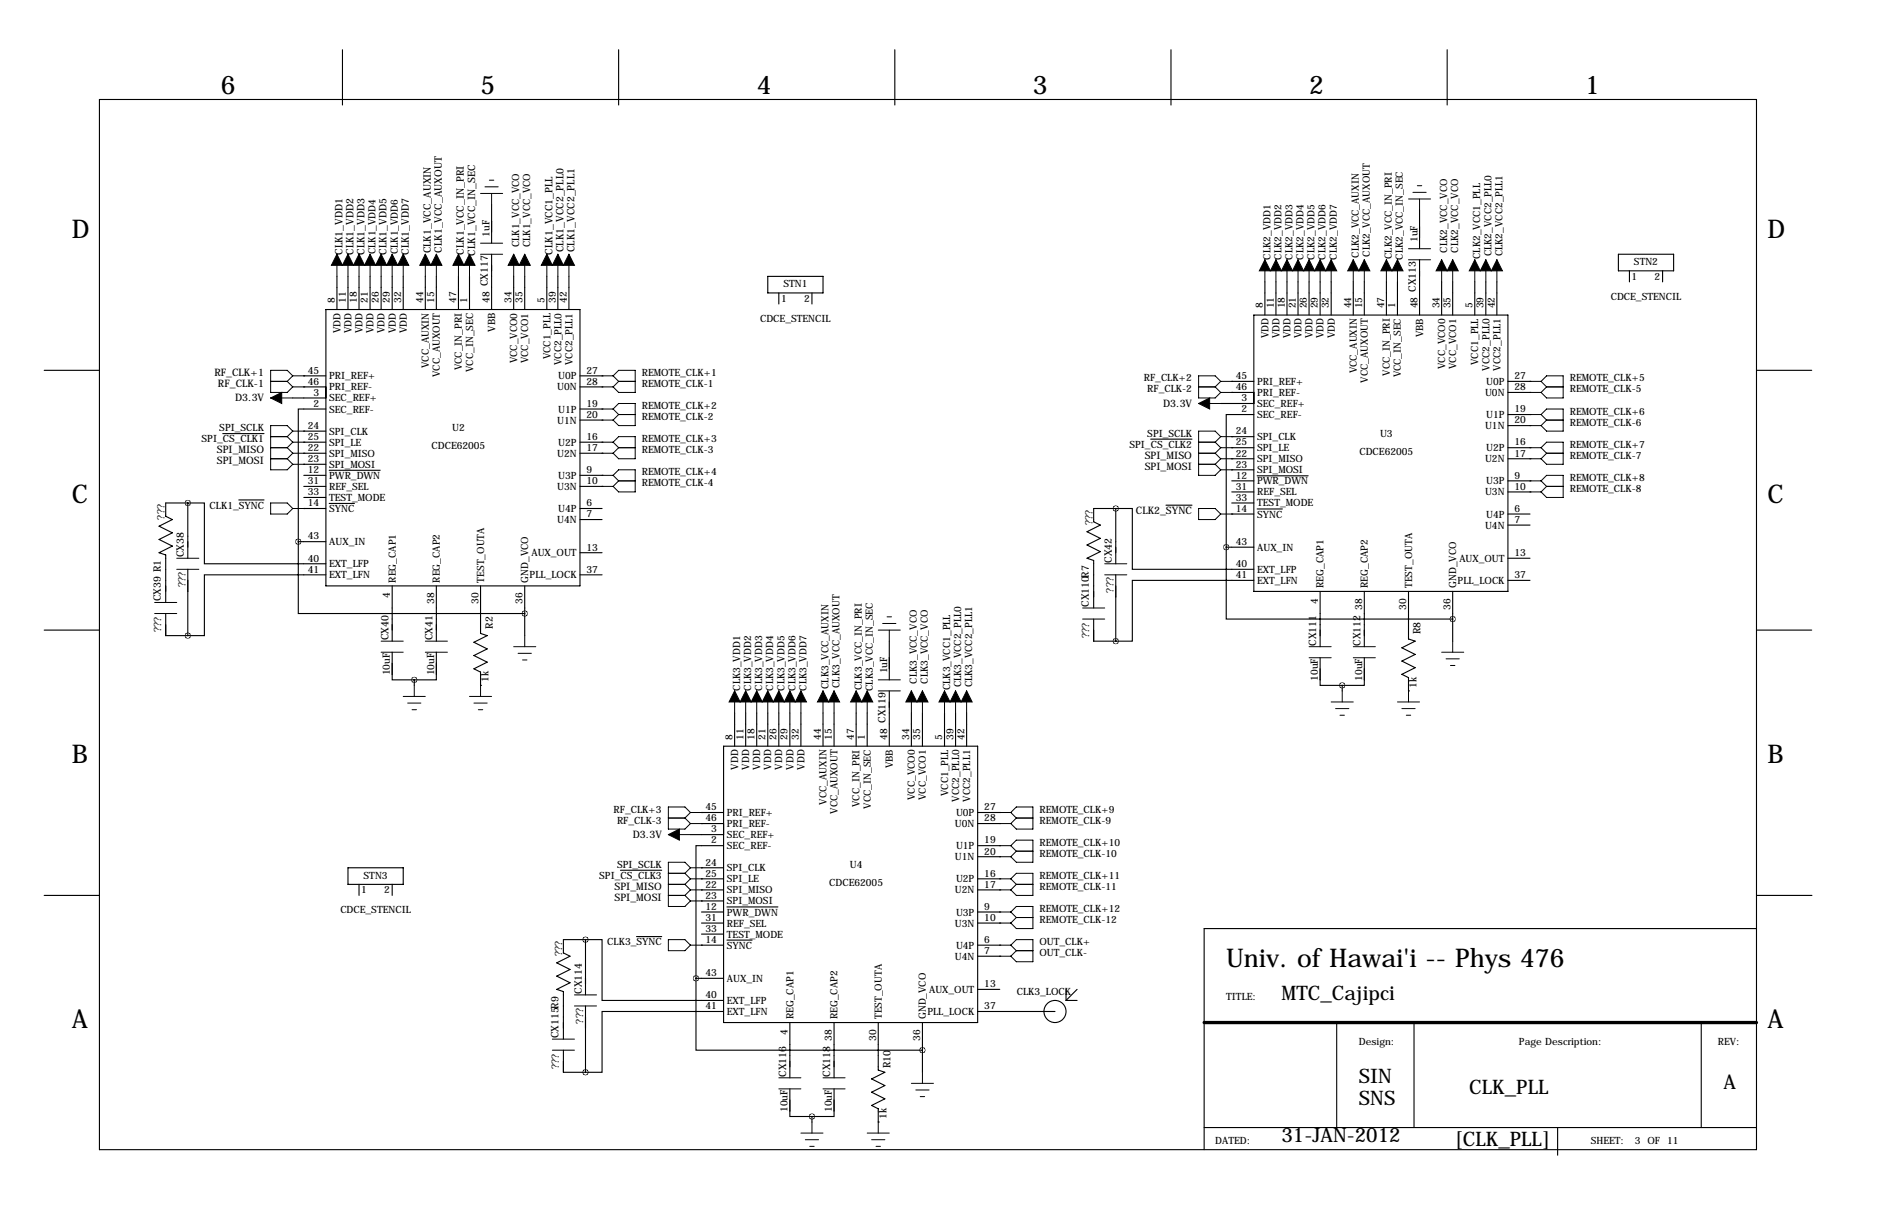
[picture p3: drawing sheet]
<svg xmlns="http://www.w3.org/2000/svg" width="432mm" height="279mm" viewBox="0 0 432 279" stroke-linecap="round" stroke-linejoin="round" font-family="sans-serif">
<g fill="none" stroke="#000" stroke-width=".25">
<path d="M78.7 11.4v12.7M142.2 11.4v12.7M205.7 11.4v12.7M269.2 11.4v12.7M332.7 11.4v12.7M22.9 22.9h381v241.3h-381zM113 47v8.9M113 58.4v12.7M326.4 48.3v8.9M326.4 59.7v12.7M372.1 58.4h12.7v3.8h-12.7zM74.9 71.1h58.4v63.5h-58.4z"/>
<path d="M77.5 63.5v7.6M80 63.5v7.6M82.5 63.5v7.6M85.1 63.5v7.6M87.6 63.5v7.6M90.2 63.5v7.6M92.7 63.5v7.6M97.8 63.5v7.6M100.3 63.5v7.6M105.4 63.5v7.6M107.9 63.5v7.6M118.1 63.5v7.6"/>
<path d="M120.6 63.5v7.6M125.7 63.5v7.6M128.3 63.5v7.6M130.8 63.5v7.6M176.5 63.5h12.7v3.8h-12.7zM179.1 67.3v2.5M186.7 67.3v2.5M288.3 72.4h58.4v63.5h-58.4zM290.8 64.8v7.6M293.4 64.8v7.6M295.9 64.8v7.6M298.4 64.8v7.6"/>
<path d="M301 64.8v7.6M303.5 64.8v7.6M306.1 64.8v7.6M311.1 64.8v7.6M313.7 64.8v7.6M318.8 64.8v7.6M321.3 64.8v7.6M331.5 64.8v7.6M334 64.8v7.6M339.1 64.8v7.6M341.6 64.8v7.6M344.2 64.8v7.6"/>
<path d="M374.6 62.2v2.6M382.3 62.2v2.6M10.2 85.1h12.7M51.2 99.6h9.5M67.3 91.4h7.6M69.8 86.4h.1M69.8 88.9h.1M69.8 99.1h.1M69.8 99.1h5.1M69.8 86.4h5.1M69.8 88.9h5.1M74.9 94h-6.3v30.5"/>
<path d="M133.3 94h5.1M133.3 96.5h5.1M133.3 86.4h5.1M133.3 88.9h5.1M138.4 86.4h.1M138.4 88.9h.1M138.4 94h.1M138.4 96.5h.1M280.7 92.7h7.6M283.2 87.6h.1M283.2 90.2h.1M283.2 87.6h5.1"/>
<path d="M283.2 90.2h5.1M288.3 95.2h-6.4v30.5M346.7 95.2h5.1M346.7 97.8h5.1M346.7 87.6h5.1M346.7 90.2h5.1M351.8 87.6h.1M351.8 90.2h.1M351.8 95.2h.1M351.8 97.8h.1M403.9 85.1h12.7M43.2 115.6h3.8v13.9h27.9"/>
<path d="M43.2 115.6v12.7M43.2 115.6h-5.1v3l1.5 .8-3 1.5 3 1.5-3 1.6 3 1.5-3 1.5 1.5 .5v10.9M54.9 114.9h5.8M69.8 101.6h.1M69.8 104.1h.1M69.8 106.7h.1M69.8 116.8h.1M69.8 116.8h5.1M69.8 109.2h5.1M69.8 111.8h5.1M69.8 101.6h5.1M69.8 104.1h5.1"/>
<path d="M69.8 106.7h5.1M69.8 114.3h5.1M75.7 108.1h11.7M75.7 115.7h5.8M133.3 116.8h5.1M133.3 119.4h5.1M133.3 109.2h5.1M133.3 111.8h5.1M133.3 101.6h5.1M133.3 104.1h5.1M138.4 101.6h.1M138.4 104.1h.1"/>
<path d="M138.4 109.2h.1M138.4 111.8h.1M256.5 116.8h3.8v14h28M256.5 116.8h-5v3.1l1.5 .8-3.1 1.5 3.1 1.5-3.1 1.5 3.1 1.5-3.1 1.6 1.6 .5v10.9M256.5 116.8v12.7M264.6 100.9h9.5M268.1 116.1h6M283.2 100.3h.1M283.2 102.9h.1M283.2 105.4h.1M283.2 107.9h.1M283.2 118.1h.1"/>
<path d="M283.2 118.1h5.1M283.2 110.5h5.1M283.2 113h5.1M283.2 102.9h5.1M283.2 105.4h5.1M283.2 107.9h5.1M283.2 100.3h5.1M283.2 115.6h5.1M289.1 109.3h11.7M289.1 116.9h5.7M346.7 118.1h5.1M346.7 110.5h5.1"/>
<path d="M346.7 113h5.1M346.7 102.9h5.1M346.7 105.4h5.1M351.8 102.9h.1M351.8 105.4h.1M351.8 110.5h.1M351.8 113h.1M43.2 130.8v15.2M68.6 124.5v16.5h52M68.6 124.5h6.3M74.9 132.1h-27.9v13.9h-3.8M90.2 134.6v12.7"/>
<path d="M100.3 134.6v12.7M110.5 134.6v10.9l1.5 .5-3 1.6 3 1.5-3 1.5 3 1.5-3 1.6 1.5 .7v3.1M120.6 134.6v11.4M133.3 127h5.1M133.3 132.1h5.1M256.5 132.1v15.2M281.9 125.7v16.5h52.1M281.9 125.7h6.4M288.3 133.3h-28v14h-3.8M303.5 135.9v12.7M313.7 135.9v12.7M323.8 135.9v10.9l1.6 .5-3.1 1.5 3.1 1.6-3.1 1.5 3.1 1.5-3.1 1.5 1.5 .8v3.1"/>
<path d="M334 135.9v11.4M346.7 120.7h5.1M346.7 128.3h5.1M346.7 133.3h5.1M10.2 144.8h12.7M38.1 141v5h5.1M90.2 149.9v6.3h5M95.2 156.2v1.3M100.3 149.9v6.3h-5.1M110.5 157.5h.1M204.5 147.3v8.9M204.5 158.8v12.6"/>
<path d="M251.5 142.2v5.1h5M303.5 151.1v6.4h5.1M308.6 157.5v1.3M313.7 151.1v6.4h-5.1M323.8 158.8h.1M403.9 144.8h12.7M166.4 171.4h58.4v63.5h-58.4zM168.9 163.8v7.6M171.4 163.8v7.6M174 163.8v7.6M176.5 163.8v7.6M179.1 163.8v7.6"/>
<path d="M181.6 163.8v7.6M184.1 163.8v7.6M189.2 163.8v7.6M191.8 163.8v7.6M196.8 163.8v7.6M199.4 163.8v7.6M209.5 163.8v7.6M212.1 163.8v7.6M217.2 163.8v7.6M219.7 163.8v7.6M222.2 163.8v7.6M80 199.4h12.7v3.8h-12.7z"/>
<path d="M142.7 200h9.4M158.7 191.8h7.7M161.3 186.7h.1M161.3 189.2h.1M161.3 199.4h.1M161.3 199.4h5.1M161.3 186.7h5.1M161.3 189.2h5.1M166.4 194.3h-6.4v30.5M224.8 194.3h5.1M224.8 196.8h5.1M224.8 186.7h5.1"/>
<path d="M224.8 189.2h5.1M229.9 186.7h.1M229.9 189.2h.1M229.9 194.3h.1M229.9 196.8h.1M10.2 205.7h12.7M82.5 203.2v2.5M90.2 203.2v2.5M134.6 215.9h3.8v14h28M134.6 215.9v12.7M134.6 215.9h-5.1v3l1.6 .8-3.1 1.5 3.1 1.6-3.1 1.5 3.1 1.5-3.1 1.5 1.5 .5v11M146.3 215.2h5.8"/>
<path d="M161.3 201.9h.1M161.3 204.5h.1M161.3 207h.1M161.3 217.2h.1M161.3 217.2h5.1M161.3 209.5h5.1M161.3 212.1h5.1M161.3 201.9h5.1M161.3 204.5h5.1M161.3 207h5.1M161.3 214.6h5.1M167.1 208.4h11.8"/>
<path d="M167.1 216h5.8M224.8 217.2h5.1M224.8 219.7h5.1M224.8 209.5h5.1M224.8 212.1h5.1M224.8 201.9h5.1M224.8 204.5h5.1M229.9 201.9h.1M229.9 204.5h.1M229.9 209.5h.1M229.9 212.1h.1M229.9 217.2h.1"/>
<path d="M229.9 219.7h.1M403.9 213.4h-127v50.8M403.9 205.7h12.7M134.6 231.1v15.3M160 224.8v16.5h52.1M160 224.8h6.4M166.4 232.4h-28v14h-3.8M181.6 234.9v12.7M191.8 234.9v12.7M201.9 234.9v11l1.6 .5-3.1 1.5 3.1 1.5-3.1 1.6 3.1 1.5-3.1 1.5 1.5 .8v3M212.1 234.9v11.5M224.8 227.3h5.1"/>
<path d="M224.8 232.4h17.8M245.1 229.9h2.5M245.1 227.3v2.6M247.6 227.3l-2.5 2.6M307.3 234.9v24.2M325.1 234.9v24.2M391.2 234.9v24.2M129.5 241.3v5.1h5.1M181.6 250.2v6.3h5.1M186.7 256.5v1.3M191.8 250.2v6.3h-5.1M201.9 257.8h.1"/>
<path d="M276.9 259.1h127M358.1 259.1v6.3"/>
<circle cx="242.6" cy="232.4" r="2.54"/>
</g>
<path d="M276.9 234.9h127" fill="none" stroke="#000" stroke-width=".76"/>
<g fill="none" stroke="#000" stroke-width=".23">
<path d="M77.5 58.4v5.1M80 58.4v5.1M82.5 58.4v5.1M85.1 58.4v5.1M87.6 58.4v5.1M90.2 58.4v5.1M92.7 58.4v5.1M97.8 58.4v5.1M100.3 58.4v5.1M105.4 58.4v5.1M107.9 58.4v5.1M110.5 58.4h5.1"/>
<path d="M110.5 55.9h5.1M110.5 44.4h5.1M111.5 42.9h3.1M112.5 41.4h1M113 44.4v2.6M118.1 58.4v5.1M120.6 58.4v5.1M125.7 58.4v5.1M128.3 58.4v5.1M130.8 58.4v5.1M290.8 59.7v5.1M293.4 59.7v5.1"/>
<path d="M295.9 59.7v5.1M298.4 59.7v5.1M301 59.7v5.1M303.5 59.7v5.1M306.1 59.7v5.1M311.1 59.7v5.1M313.7 59.7v5.1M318.8 59.7v5.1M321.3 59.7v5.1M323.8 59.7h5.1M323.8 57.2h5.1M323.8 45.7h5.1"/>
<path d="M324.9 44.2h3M325.9 42.7h1M326.4 45.7v2.6M331.5 59.7v5.1M334 59.7v5.1M339.1 59.7v5.1M341.6 59.7v5.1M344.2 59.7v5.1M62.2 87.6h3.8M62.2 91.4h5.1M66 87.6l1.3 1.3M67.3 86.4h2.5"/>
<path d="M67.3 86.4l-1.3 1.2M67.3 86.4l-1.3-1.3h-3.8v5.1h3.8l1.3-1.3M67.3 99.1l-1.3-1.3h-3.8v10.1h3.8l1.3-1.2M67.3 88.9h2.5M67.3 99.1h2.5M67.3 99.1l-1.3 1.2M138.4 86.4h2.6M138.4 88.9h2.6M138.4 94h2.6M138.4 96.5h2.6M141 86.4l1.2-1.3h3.8v5.1h-3.8l-1.2-1.3M141 86.4l1.2 1.2"/>
<path d="M141 94l1.2-1.3h3.8v5.1h-3.8l-1.2-1.3M141 94l1.2 1.2M142.2 87.6h3.8M142.2 87.6l-1.2 1.3M142.2 95.2h3.8M142.2 95.2l-1.2 1.3M275.6 88.9h3.8M275.6 92.7h5.1M279.4 88.9l1.3 1.3M280.7 87.6l-1.3-1.2h-3.8v5h3.8l1.3-1.2M280.7 87.6h2.5M280.7 90.2h2.5"/>
<path d="M280.7 87.6l-1.3 1.3M351.8 87.6h2.5M351.8 90.2h2.5M351.8 95.2h2.5M351.8 97.8h2.5M354.3 87.6l1.3-1.2h3.8v5h-3.8l-1.3-1.2M354.3 95.2l1.3-1.2h3.8v5.1h-3.8l-1.3-1.3M354.3 87.6l1.3 1.3M354.3 95.2l1.3 1.3M355.6 88.9h3.8M355.6 96.5h3.8M355.6 88.9l-1.3 1.3"/>
<path d="M355.6 96.5l-1.3 1.3M62.2 115.6h3.8l1.3 1.2-1.3 1.3h-3.8zM62.2 102.9h3.8M62.2 100.3h3.8M62.2 105.4h3.8M66 100.3l1.3 1.3M66 102.9l1.3 1.2M66 105.4l1.3 1.3M67.3 101.6h2.5M67.3 104.1h2.5M67.3 101.6l-1.3 1.3M67.3 104.1l-1.3 1.3"/>
<path d="M67.3 106.7h2.5M67.3 116.8h2.5M138.4 101.6h2.6M138.4 104.1h2.6M138.4 109.2h2.6M138.4 111.8h2.6M141 101.6l1.2-1.3h3.8v5.1h-3.8l-1.2-1.3M141 109.2l1.2-1.3h3.8v5.1h-3.8l-1.2-1.2M141 101.6l1.2 1.3M141 109.2l1.2 1.3M142.2 102.9h3.8M142.2 102.9l-1.2 1.2"/>
<path d="M142.2 110.5h3.8M142.2 110.5l-1.2 1.3M275.6 101.6h3.8M275.6 104.1h3.8M275.6 106.7h3.8M275.6 116.8h3.8l1.3 1.3-1.3 1.3h-3.8zM279.4 101.6l1.3 1.3M279.4 104.1l1.3 1.3M279.4 106.7l1.3 1.2M280.7 102.9h2.5M280.7 100.3h2.5M280.7 105.4h2.5"/>
<path d="M280.7 100.3l-1.3-1.2h-3.8v10.1h3.8l1.3-1.3M280.7 107.9h2.5M280.7 100.3l-1.3 1.3M280.7 102.9l-1.3 1.2M280.7 105.4l-1.3 1.3M280.7 118.1h2.5M351.8 102.9h2.5M351.8 105.4h2.5M351.8 110.5h2.5M351.8 113h2.5M354.3 102.9l1.3-1.3h3.8v5.1h-3.8l-1.3-1.3M354.3 110.5l1.3-1.3h3.8v5.1h-3.8l-1.3-1.3"/>
<path d="M354.3 102.9l1.3 1.2M354.3 110.5l1.3 1.3M355.6 104.1h3.8M355.6 111.8h3.8M355.6 104.1l-1.3 1.3M355.6 111.8l-1.3 1.2M35.6 138.4h5M40.6 128.3h5.1M40.6 130.8h5.1M248.9 139.7h5.1M254 129.5h5.1M254 132.1h5.1"/>
<path d="M35.6 141h5M87.6 147.3h5.1M87.6 149.9h5.1M95.2 157.5v2.5M97.8 147.3h5.1M97.8 149.9h5.1M110.5 157.5v2.5M118.1 148.6h5.1M119.1 150.1h3.1M120.1 151.6h1.1M120.6 146v2.6M168.9 158.8v5"/>
<path d="M171.4 158.8v5M174 158.8v5M176.5 158.8v5M179.1 158.8v5M181.6 158.8v5M184.1 158.8v5M189.2 158.8v5M191.8 158.8v5M196.8 158.8v5M199.4 158.8v5M201.9 158.8h5.1M201.9 156.2h5.1"/>
<path d="M201.9 144.8h5.1M202.9 143.3h3.1M204 141.7h1M204.5 144.8v2.5M209.5 158.8v5M212.1 158.8v5M217.2 158.8v5M219.7 158.8v5M222.2 158.8v5M248.9 142.2h5.1M301 148.6h5.1M301 151.1h5.1"/>
<path d="M308.6 158.8v2.5M311.1 148.6h5.1M311.1 151.1h5.1M323.8 158.8v2.5M331.5 149.9h5M332.5 151.4h3M333.5 152.9h1M334 147.3v2.6M92.7 160h5.1M93.7 161.5h3.1M94.7 163.1h1.1M107.9 160h5.1"/>
<path d="M109 161.5h3M110 163.1h1M306.1 161.3h5M307.1 162.8h3M308.1 164.3h1M321.3 161.3h5.1M322.3 162.8h3.1M323.3 164.3h1.1M153.7 188h3.8M153.7 191.8h5M157.5 188l1.2 1.2M158.7 186.7h2.6"/>
<path d="M158.7 186.7l-1.2 1.3M158.7 186.7l-1.2-1.3h-3.8v5.1h3.8l1.2-1.3M158.7 199.4l-1.2-1.3h-3.8v10.2h3.8l1.2-1.3M158.7 189.2h2.6M158.7 199.4h2.6M158.7 199.4l-1.2 1.3M229.9 186.7h2.5M229.9 189.2h2.5M229.9 194.3h2.5M229.9 196.8h2.5M232.4 186.7l1.3-1.3h3.8v5.1h-3.8l-1.3-1.3M232.4 186.7l1.3 1.3"/>
<path d="M232.4 194.3l1.3-1.3h3.8v5.1h-3.8l-1.3-1.3M232.4 194.3l1.3 1.3M233.7 188h3.8M233.7 188l-1.3 1.2M233.7 195.6h3.8M233.7 195.6l-1.3 1.2M153.7 215.9h3.8l1.2 1.3-1.2 1.2h-3.8zM153.7 203.2h3.8M153.7 200.7h3.8M153.7 205.7h3.8M157.5 200.7l1.2 1.2M157.5 203.2l1.2 1.3"/>
<path d="M157.5 205.7l1.2 1.3M158.7 201.9h2.6M158.7 204.5h2.6M158.7 201.9l-1.2 1.3M158.7 204.5l-1.2 1.2M158.7 207h2.6M158.7 217.2h2.6M229.9 201.9h2.5M229.9 204.5h2.5M229.9 209.5h2.5M229.9 212.1h2.5M229.9 217.2h2.5"/>
<path d="M229.9 219.7h2.5M232.4 209.5l1.3-1.2h3.8v5.1h-3.8l-1.3-1.3M232.4 217.2l1.3-1.3h3.8v5.1h-3.8l-1.3-1.3M232.4 201.9l1.3-1.2h3.8v5h-3.8l-1.3-1.2M232.4 201.9l1.3 1.3M232.4 209.5l1.3 1.3M232.4 217.2l1.3 1.2M233.7 218.4l-1.3 1.3M233.7 203.2h3.8M233.7 203.2l-1.3 1.3M233.7 210.8h3.8M233.7 210.8l-1.3 1.3"/>
<path d="M233.7 218.4h3.8M127 238.8h5.1M132.1 228.6h5.1M132.1 231.1h5.1M127 241.3h5.1M179.1 247.6h5M179.1 250.2h5M186.7 257.8v2.5M189.2 247.6h5.1M189.2 250.2h5.1M201.9 257.8v2.5M209.5 248.9h5.1"/>
<path d="M210.6 250.4h3M211.6 252h1M212.1 246.4v2.5M184.1 260.3h5.1M185.2 261.9h3M186.2 263.4h1M199.4 260.3h5.1M200.4 261.9h3.1M201.4 263.4h1"/>
</g>
<g fill="#000" stroke="#000" stroke-width=".23">
<path d="M77.5 58.4l1.2 2.6h-2.5zM80 58.4l1.3 2.6h-2.6zM82.5 58.4l1.3 2.6h-2.5zM85.1 58.4l1.3 2.6h-2.6zM87.6 58.4l1.3 2.6h-2.5zM90.2 58.4l1.2 2.6h-2.5zM92.7 58.4l1.3 2.6h-2.6zM97.8 58.4l1.3 2.6h-2.6zM100.3 58.4l1.3 2.6h-2.5zM105.4 58.4l1.3 2.6h-2.6zM107.9 58.4l1.3 2.6h-2.5zM118.1 58.4l1.3 2.6h-2.6z"/>
<path d="M120.6 58.4l1.3 2.6h-2.5zM125.7 58.4l1.3 2.6h-2.5zM128.3 58.4l1.2 2.6h-2.5zM130.8 58.4l1.3 2.6h-2.6zM290.8 59.7l1.3 2.5h-2.5zM293.4 59.7l1.2 2.5h-2.5zM295.9 59.7l1.3 2.5h-2.6zM298.4 59.7l1.3 2.5h-2.5zM301 59.7l1.3 2.5h-2.6zM303.5 59.7l1.3 2.5h-2.5zM306.1 59.7l1.2 2.5h-2.5zM311.1 59.7l1.3 2.5h-2.5z"/>
<path d="M313.7 59.7l1.3 2.5h-2.6zM318.8 59.7l1.2 2.5h-2.5zM321.3 59.7l1.3 2.5h-2.6zM331.5 59.7l1.2 2.5h-2.5zM334 59.7l1.3 2.5h-2.6zM339.1 59.7l1.3 2.5h-2.6zM341.6 59.7l1.3 2.5h-2.5zM344.2 59.7l1.2 2.5h-2.5zM62.2 91.4l2.6-1.2v2.5zM275.6 92.7l2.5-1.3v2.6zM168.9 158.8l1.3 2.5h-2.6zM171.4 158.8l1.3 2.5h-2.5z"/>
<path d="M174 158.8l1.3 2.5h-2.6zM176.5 158.8l1.3 2.5h-2.5zM179.1 158.8l1.2 2.5h-2.5zM181.6 158.8l1.3 2.5h-2.6zM184.1 158.8l1.3 2.5h-2.5zM189.2 158.8l1.3 2.5h-2.5zM191.8 158.8l1.2 2.5h-2.5zM196.8 158.8l1.3 2.5h-2.5zM199.4 158.8l1.3 2.5h-2.6zM209.5 158.8l1.3 2.5h-2.5zM212.1 158.8l1.3 2.5h-2.6zM217.2 158.8l1.2 2.5h-2.5z"/>
<path d="M219.7 158.8l1.3 2.5h-2.6zM222.2 158.8l1.3 2.5h-2.5zM153.7 191.8l2.5-1.3v2.5z"/>
</g>
<path d="M120.6 141a.05 .05 0 0 0 .1 0 .05 .05 0 0 0-.1 0zM68.5 124.5a.05 .05 0 0 0 .1 0 .05 .05 0 0 0-.1 0zM43.1 115.6a.05 .05 0 0 0 .1 0 .05 .05 0 0 0-.1 0zM43.1 146.1a.05 .05 0 0 0 .1 0 .05 .05 0 0 0-.1 0zM95.2 156.2a.05 .05 0 0 0 .1 0 .05 .05 0 0 0-.1 0zM334 142.2a.05 .05 0 0 0 .1 0 .05 .05 0 0 0-.1 0zM281.9 125.7a.05 .05 0 0 0 .1 0 .05 .05 0 0 0-.1 0zM256.5 116.8a.05 .05 0 0 0 .1 0 .05 .05 0 0 0-.1 0zM256.5 147.3a.05 .05 0 0 0 .1 0 .05 .05 0 0 0-.1 0zM308.6 157.5a.05 .05 0 0 0 .1 0 .05 .05 0 0 0-.1 0zM212 241.3a.05 .05 0 0 0 .1 0 .05 .05 0 0 0-.1 0zM160 224.8a.05 .05 0 0 0 .1 0 .05 .05 0 0 0-.1 0zM134.6 215.9a.05 .05 0 0 0 .1 0 .05 .05 0 0 0-.1 0zM134.6 246.4a.05 .05 0 0 0 .1 0 .05 .05 0 0 0-.1 0zM186.6 256.5a.05 .05 0 0 0 .1 0 .05 .05 0 0 0-.1 0z" fill="#000" stroke="#000" stroke-width="1.3"/>
<g font-size="5.9">
<text x="50.8" y="21.6">6</text>
<text x="110.5" y="21.6">5</text>
<text x="174" y="21.6">4</text>
<text x="237.5" y="21.6">3</text>
<text x="301" y="21.6">2</text>
<text x="364.5" y="21.6">1</text>
<text x="16.5" y="54.6">D</text>
<text x="406.4" y="54.6">D</text>
<text x="16.5" y="115.6">C</text>
<text x="406.4" y="115.6">C</text>
<text x="16.5" y="175.3">B</text>
<text x="406.4" y="175.3">B</text>
<text x="281.9" y="222.2">Univ. of Hawai'i -- Phys 476</text>
<text x="16.5" y="236.2">A</text>
<text x="406.4" y="236.2">A</text>
</g>
<g font-size="4.6">
<text x="294.6" y="229.9">MTC_Cajipci</text>
<text x="312.4" y="248.9">SIN</text>
<text x="337.8" y="251.5">CLK_PLL</text>
<text x="396.2" y="250.2">A</text>
<text x="312.4" y="254">SNS</text>
<text x="294.6" y="262.3">31-JAN-2012</text>
<text x="334.5" y="263.2">[CLK_PLL]</text>
</g>
<g font-size="2.4">
<text x="78.7" y="58.6" transform="rotate(-90 78.7 58.6)">CLK1_VDD1</text>
<text x="81.3" y="58.6" transform="rotate(-90 81.3 58.6)">CLK1_VDD2</text>
<text x="83.8" y="58.6" transform="rotate(-90 83.8 58.6)">CLK1_VDD3</text>
<text x="88.9" y="58.6" transform="rotate(-90 88.9 58.6)">CLK1_VDD5</text>
<text x="94" y="58.6" transform="rotate(-90 94 58.6)">CLK1_VDD7</text>
<text x="99.1" y="58.2" transform="rotate(-90 99.1 58.2)">CLK1_VCC_AUXIN</text>
<text x="101.6" y="58.1" transform="rotate(-90 101.6 58.1)">CLK1_VCC_AUXOUT</text>
<text x="106.7" y="58.5" transform="rotate(-90 106.7 58.5)">CLK1_VCC_IN_PRI</text>
<text x="109.2" y="58.7" transform="rotate(-90 109.2 58.7)">CLK1_VCC_IN_SEC</text>
<text x="127" y="58.5" transform="rotate(-90 127 58.5)">CLK1_VCC1_PLL</text>
<text x="129.5" y="57.9" transform="rotate(-90 129.5 57.9)">CLK1_VCC2_PLL0</text>
<text x="132.1" y="57.9" transform="rotate(-90 132.1 57.9)">CLK1_VCC2_PLL1</text>
<text x="49.3" y="86.4">RF_CLK+1</text>
<text x="50.1" y="88.9">RF_CLK-1</text>
<text x="54.1" y="92.2">D3.3V</text>
<text x="267.4" y="93.5">D3.3V</text>
<text x="49.8" y="104.1">SPI_MISO</text>
<text x="49.8" y="106.7">SPI_MOSI</text>
<text x="263.2" y="105.4">SPI_MISO</text>
<text x="263.2" y="107.9">SPI_MOSI</text>
<text x="261.2" y="118.1">CLK2_SYNC</text>
<text x="42.3" y="128" transform="rotate(-90 42.3 128)">CX38</text>
<text x="255.7" y="129.3" transform="rotate(-90 255.7 129.3)">CX42</text>
<text x="37" y="138.2" transform="rotate(-90 37 138.2)">CX39 R1</text>
<text x="250.3" y="139.4" transform="rotate(-90 250.3 139.4)">CX110R7</text>
<text x="89.3" y="147.1" transform="rotate(-90 89.3 147.1)">CX40</text>
<text x="99.5" y="147.1" transform="rotate(-90 99.5 147.1)">CX41</text>
<text x="113.3" y="144.4" transform="rotate(-90 113.3 144.4)">R2</text>
<text x="302.7" y="148.3" transform="rotate(-90 302.7 148.3)">CX111</text>
<text x="312.8" y="148.3" transform="rotate(-90 312.8 148.3)">CX112</text>
<text x="326.6" y="145.7" transform="rotate(-90 326.6 145.7)">R8</text>
<text x="145.5" y="192.5">D3.3V</text>
<text x="141.3" y="204.5">SPI_MISO</text>
<text x="141.3" y="207">SPI_MOSI</text>
<text x="133.7" y="228.3" transform="rotate(-90 133.7 228.3)">CX114</text>
<text x="128.4" y="238.5" transform="rotate(-90 128.4 238.5)">CX115R9</text>
<text x="204.7" y="245.4" transform="rotate(-90 204.7 245.4)">R10</text>
<text x="180.7" y="247.4" transform="rotate(-90 180.7 247.4)">CX116</text>
<text x="190.9" y="247.4" transform="rotate(-90 190.9 247.4)">CX118</text>
</g>
<g font-size="2.3">
<text x="86.4" y="58.4" transform="rotate(-90 86.4 58.4)">CLK1_VDD4</text>
<text x="91.4" y="58.4" transform="rotate(-90 91.4 58.4)">CLK1_VDD6</text>
<text x="112.5" y="54.4" transform="rotate(-90 112.5 54.4)">1uF</text>
<text x="119.4" y="56.8" transform="rotate(-90 119.4 56.8)">CLK1_VCC_VCO</text>
<text x="121.9" y="56.8" transform="rotate(-90 121.9 56.8)">CLK1_VCC_VCO</text>
<text x="292.1" y="59.7" transform="rotate(-90 292.1 59.7)">CLK2_VDD1</text>
<text x="294.6" y="59.7" transform="rotate(-90 294.6 59.7)">CLK2_VDD2</text>
<text x="297.2" y="59.7" transform="rotate(-90 297.2 59.7)">CLK2_VDD3</text>
<text x="299.7" y="59.7" transform="rotate(-90 299.7 59.7)">CLK2_VDD4</text>
<text x="302.3" y="59.7" transform="rotate(-90 302.3 59.7)">CLK2_VDD5</text>
<text x="304.8" y="59.7" transform="rotate(-90 304.8 59.7)">CLK2_VDD6</text>
<text x="307.3" y="59.7" transform="rotate(-90 307.3 59.7)">CLK2_VDD7</text>
<text x="312.4" y="59.2" transform="rotate(-90 312.4 59.2)">CLK2_VCC_AUXIN</text>
<text x="315" y="59" transform="rotate(-90 315 59)">CLK2_VCC_AUXOUT</text>
<text x="320" y="59.5" transform="rotate(-90 320 59.5)">CLK2_VCC_IN_PRI</text>
<text x="322.6" y="59.7" transform="rotate(-90 322.6 59.7)">CLK2_VCC_IN_SEC</text>
<text x="325.9" y="55.6" transform="rotate(-90 325.9 55.6)">1uF</text>
<text x="332.7" y="58" transform="rotate(-90 332.7 58)">CLK2_VCC_VCO</text>
<text x="335.3" y="58" transform="rotate(-90 335.3 58)">CLK2_VCC_VCO</text>
<text x="340.4" y="59.5" transform="rotate(-90 340.4 59.5)">CLK2_VCC1_PLL</text>
<text x="342.9" y="58.9" transform="rotate(-90 342.9 58.9)">CLK2_VCC2_PLL0</text>
<text x="345.4" y="58.9" transform="rotate(-90 345.4 58.9)">CLK2_VCC2_PLL1</text>
<text x="375.2" y="64.3">1</text>
<text x="375.7" y="61">STN2</text>
<text x="380.4" y="64.3">2</text>
<text x="77" y="69.6" transform="rotate(-90 77 69.6)">8</text>
<text x="79.5" y="69.6" transform="rotate(-90 79.5 69.6)">11</text>
<text x="82" y="69.6" transform="rotate(-90 82 69.6)">18</text>
<text x="84.6" y="69.6" transform="rotate(-90 84.6 69.6)">21</text>
<text x="87.1" y="69.6" transform="rotate(-90 87.1 69.6)">26</text>
<text x="89.7" y="69.6" transform="rotate(-90 89.7 69.6)">29</text>
<text x="92.2" y="69.6" transform="rotate(-90 92.2 69.6)">32</text>
<text x="97.3" y="69.6" transform="rotate(-90 97.3 69.6)">44</text>
<text x="99.8" y="69.6" transform="rotate(-90 99.8 69.6)">15</text>
<text x="104.9" y="69.6" transform="rotate(-90 104.9 69.6)">47</text>
<text x="107.4" y="69.6" transform="rotate(-90 107.4 69.6)">1</text>
<text x="112.5" y="69.6" transform="rotate(-90 112.5 69.6)">48 CX117</text>
<text x="117.6" y="69.6" transform="rotate(-90 117.6 69.6)">34</text>
<text x="120.1" y="69.6" transform="rotate(-90 120.1 69.6)">35</text>
<text x="125.2" y="69.6" transform="rotate(-90 125.2 69.6)">5</text>
<text x="127.8" y="69.6" transform="rotate(-90 127.8 69.6)">39</text>
<text x="130.3" y="69.6" transform="rotate(-90 130.3 69.6)">42</text>
<text x="179.6" y="69.3">1</text>
<text x="180.1" y="66">STN1</text>
<text x="184.9" y="69.3">2</text>
<text x="290.3" y="70.9" transform="rotate(-90 290.3 70.9)">8</text>
<text x="292.9" y="70.9" transform="rotate(-90 292.9 70.9)">11</text>
<text x="295.4" y="70.9" transform="rotate(-90 295.4 70.9)">18</text>
<text x="297.9" y="70.9" transform="rotate(-90 297.9 70.9)">21</text>
<text x="300.5" y="70.9" transform="rotate(-90 300.5 70.9)">26</text>
<text x="303" y="70.9" transform="rotate(-90 303 70.9)">29</text>
<text x="305.6" y="70.9" transform="rotate(-90 305.6 70.9)">32</text>
<text x="310.6" y="70.9" transform="rotate(-90 310.6 70.9)">44</text>
<text x="313.2" y="70.9" transform="rotate(-90 313.2 70.9)">15</text>
<text x="318.3" y="70.9" transform="rotate(-90 318.3 70.9)">47</text>
<text x="320.8" y="70.9" transform="rotate(-90 320.8 70.9)">1</text>
<text x="325.9" y="70.9" transform="rotate(-90 325.9 70.9)">48 CX113</text>
<text x="331" y="70.9" transform="rotate(-90 331 70.9)">34</text>
<text x="333.5" y="70.9" transform="rotate(-90 333.5 70.9)">35</text>
<text x="338.6" y="70.9" transform="rotate(-90 338.6 70.9)">5</text>
<text x="341.1" y="70.9" transform="rotate(-90 341.1 70.9)">39</text>
<text x="343.7" y="70.9" transform="rotate(-90 343.7 70.9)">42</text>
<text x="370.4" y="68.9">CDCE_STENCIL</text>
<text x="78.3" y="76.5" transform="rotate(-90 78.3 76.5)">VDD</text>
<text x="80.8" y="76.5" transform="rotate(-90 80.8 76.5)">VDD</text>
<text x="83.4" y="76.5" transform="rotate(-90 83.4 76.5)">VDD</text>
<text x="85.9" y="76.5" transform="rotate(-90 85.9 76.5)">VDD</text>
<text x="88.4" y="76.5" transform="rotate(-90 88.4 76.5)">VDD</text>
<text x="91" y="76.5" transform="rotate(-90 91 76.5)">VDD</text>
<text x="93.5" y="76.5" transform="rotate(-90 93.5 76.5)">VDD</text>
<text x="113.8" y="76.2" transform="rotate(-90 113.8 76.2)">VBB</text>
<text x="174.8" y="74">CDCE_STENCIL</text>
<text x="291.6" y="77.8" transform="rotate(-90 291.6 77.8)">VDD</text>
<text x="294.2" y="77.8" transform="rotate(-90 294.2 77.8)">VDD</text>
<text x="296.7" y="77.8" transform="rotate(-90 296.7 77.8)">VDD</text>
<text x="299.3" y="77.8" transform="rotate(-90 299.3 77.8)">VDD</text>
<text x="301.8" y="77.8" transform="rotate(-90 301.8 77.8)">VDD</text>
<text x="304.3" y="77.8" transform="rotate(-90 304.3 77.8)">VDD</text>
<text x="306.9" y="77.8" transform="rotate(-90 306.9 77.8)">VDD</text>
<text x="327.2" y="77.5" transform="rotate(-90 327.2 77.5)">VBB</text>
<text x="118.9" y="83.5" transform="rotate(-90 118.9 83.5)">VCC_VCO0</text>
<text x="121.5" y="83.5" transform="rotate(-90 121.5 83.5)">VCC_VCO1</text>
<text x="126.5" y="82.6" transform="rotate(-90 126.5 82.6)">VCC1_PLL</text>
<text x="129.1" y="83.9" transform="rotate(-90 129.1 83.9)">VCC2_PLL0</text>
<text x="131.6" y="83.9" transform="rotate(-90 131.6 83.9)">VCC2_PLL1</text>
<text x="339.9" y="83.8" transform="rotate(-90 339.9 83.8)">VCC1_PLL</text>
<text x="70.8" y="85.9">45</text>
<text x="70.8" y="88.4">46</text>
<text x="75.7" y="87.2">PRI_REF+</text>
<text x="75.7" y="89.7">PRI_REF-</text>
<text x="98.6" y="84.5" transform="rotate(-90 98.6 84.5)">VCC_AUXIN</text>
<text x="101.1" y="86.6" transform="rotate(-90 101.1 86.6)">VCC_AUXOUT</text>
<text x="106.2" y="85.1" transform="rotate(-90 106.2 85.1)">VCC_IN_PRI</text>
<text x="108.8" y="85.5" transform="rotate(-90 108.8 85.5)">VCC_IN_SEC</text>
<text x="128.1" y="89.7">U0N</text>
<text x="128.4" y="87.2">U0P</text>
<text x="134.9" y="85.9">27</text>
<text x="134.9" y="88.4">28</text>
<text x="147.6" y="86.4">REMOTE_CLK+1</text>
<text x="147.6" y="88.9">REMOTE_CLK-1</text>
<text x="263" y="87.6">RF_CLK+2</text>
<text x="284.1" y="87.1">45</text>
<text x="284.1" y="89.7">46</text>
<text x="289.1" y="88.4">PRI_REF+</text>
<text x="312" y="85.8" transform="rotate(-90 312 85.8)">VCC_AUXIN</text>
<text x="314.5" y="87.9" transform="rotate(-90 314.5 87.9)">VCC_AUXOUT</text>
<text x="319.6" y="86.3" transform="rotate(-90 319.6 86.3)">VCC_IN_PRI</text>
<text x="322.1" y="86.7" transform="rotate(-90 322.1 86.7)">VCC_IN_SEC</text>
<text x="332.3" y="84.7" transform="rotate(-90 332.3 84.7)">VCC_VCO0</text>
<text x="334.8" y="84.7" transform="rotate(-90 334.8 84.7)">VCC_VCO1</text>
<text x="341.7" y="88.4">U0P</text>
<text x="342.4" y="85.1" transform="rotate(-90 342.4 85.1)">VCC2_PLL0</text>
<text x="345" y="85.1" transform="rotate(-90 345 85.1)">VCC2_PLL1</text>
<text x="348.2" y="87.1">27</text>
<text x="348.2" y="89.7">28</text>
<text x="360.9" y="87.6">REMOTE_CLK+5</text>
<text x="72.1" y="93.5">2</text>
<text x="72.1" y="90.9">3</text>
<text x="75.7" y="94.8">SEC_REF-</text>
<text x="75.7" y="92.2">SEC_REF+</text>
<text x="128.4" y="94.8">U1P</text>
<text x="134.9" y="93.5">19</text>
<text x="147.6" y="94">REMOTE_CLK+2</text>
<text x="263.8" y="90.2">RF_CLK-2</text>
<text x="285.4" y="94.7">2</text>
<text x="285.4" y="92.2">3</text>
<text x="289.1" y="93.5">SEC_REF+</text>
<text x="289.1" y="91">PRI_REF-</text>
<text x="341.5" y="91">U0N</text>
<text x="348.2" y="94.7">19</text>
<text x="360.9" y="90.2">REMOTE_CLK-5</text>
<text x="360.9" y="95.2">REMOTE_CLK+6</text>
<text x="46.3" y="101.6">SPI_CS_CLK1</text>
<text x="50.4" y="99.1">SPI_SCLK</text>
<text x="70.8" y="98.6">24</text>
<text x="70.8" y="101.1">25</text>
<text x="75.7" y="99.9">SPI_CLK</text>
<text x="104" y="99.1">U2</text>
<text x="128.1" y="97.3">U1N</text>
<text x="134.9" y="101.1">16</text>
<text x="134.9" y="96">20</text>
<text x="147.6" y="96.5">REMOTE_CLK-2</text>
<text x="147.6" y="101.6">REMOTE_CLK+3</text>
<text x="263.8" y="100.3">SPI_SCLK</text>
<text x="284.1" y="99.8">24</text>
<text x="289.1" y="96.1">SEC_REF-</text>
<text x="289.1" y="101.1">SPI_CLK</text>
<text x="317.3" y="100.3">U3</text>
<text x="341.5" y="98.6">U1N</text>
<text x="341.7" y="96.1">U1P</text>
<text x="348.2" y="97.3">20</text>
<text x="360.9" y="97.8">REMOTE_CLK-6</text>
<text x="70.8" y="103.6">22</text>
<text x="70.8" y="106.2">23</text>
<text x="75.7" y="104.9">SPI_MISO</text>
<text x="75.7" y="107.5">SPI_MOSI</text>
<text x="75.7" y="102.4">SPI_LE</text>
<text x="99.2" y="103.2">CDCE62005</text>
<text x="128.1" y="104.9">U2N</text>
<text x="128.4" y="102.4">U2P</text>
<text x="134.9" y="103.6">17</text>
<text x="147.6" y="104.1">REMOTE_CLK-3</text>
<text x="259.7" y="102.9">SPI_CS_CLK2</text>
<text x="284.1" y="104.9">22</text>
<text x="284.1" y="107.4">23</text>
<text x="284.1" y="102.4">25</text>
<text x="289.1" y="106.2">SPI_MISO</text>
<text x="289.1" y="103.7">SPI_LE</text>
<text x="312.6" y="104.5">CDCE62005</text>
<text x="341.5" y="106.2">U2N</text>
<text x="341.7" y="103.7">U2P</text>
<text x="348.2" y="102.4">16</text>
<text x="348.2" y="104.9">17</text>
<text x="360.9" y="102.9">REMOTE_CLK+7</text>
<text x="360.9" y="105.4">REMOTE_CLK-7</text>
<text x="70.8" y="108.7">12</text>
<text x="70.8" y="111.3">31</text>
<text x="70.8" y="113.8">33</text>
<text x="75.7" y="110">PWR_DWN</text>
<text x="75.7" y="112.6">REF_SEL</text>
<text x="128.1" y="112.6">U3N</text>
<text x="128.4" y="110">U3P</text>
<text x="134.9" y="108.7">9</text>
<text x="134.9" y="111.3">10</text>
<text x="147.6" y="109.2">REMOTE_CLK+4</text>
<text x="147.6" y="111.8">REMOTE_CLK-4</text>
<text x="284.1" y="110">12</text>
<text x="284.1" y="112.5">31</text>
<text x="289.1" y="111.3">PWR_DWN</text>
<text x="289.1" y="108.8">SPI_MOSI</text>
<text x="289.1" y="113.8">REF_SEL</text>
<text x="341.5" y="113.8">U3N</text>
<text x="341.7" y="111.3">U3P</text>
<text x="348.2" y="110">9</text>
<text x="348.2" y="112.5">10</text>
<text x="360.9" y="110.5">REMOTE_CLK+8</text>
<text x="360.9" y="113">REMOTE_CLK-8</text>
<text x="37.8" y="119.4" transform="rotate(-90 37.8 119.4)">???</text>
<text x="48.2" y="116.8">CLK1_SYNC</text>
<text x="70.8" y="116.3">14</text>
<text x="75.7" y="117.6">SYNC</text>
<text x="75.7" y="115.1">TEST_MODE</text>
<text x="128.4" y="117.6">U4P</text>
<text x="134.9" y="116.3">6</text>
<text x="134.9" y="118.9">7</text>
<text x="284.1" y="117.6">14</text>
<text x="284.1" y="115.1">33</text>
<text x="289.1" y="118.9">SYNC</text>
<text x="289.1" y="116.4">TEST_MODE</text>
<text x="341.7" y="118.9">U4P</text>
<text x="348.2" y="117.6">6</text>
<text x="70.8" y="124">43</text>
<text x="75.7" y="125.3">AUX_IN</text>
<text x="128.1" y="120.2">U4N</text>
<text x="251.2" y="120.7" transform="rotate(-90 251.2 120.7)">???</text>
<text x="284.1" y="125.2">43</text>
<text x="341.5" y="121.5">U4N</text>
<text x="348.2" y="120.1">7</text>
<text x="70.8" y="129">40</text>
<text x="70.8" y="131.6">41</text>
<text x="75.7" y="130.3">EXT_LFP</text>
<text x="122.2" y="127.8">AUX_OUT</text>
<text x="134.9" y="126.5">13</text>
<text x="134.9" y="131.6">37</text>
<text x="284.1" y="130.3">40</text>
<text x="289.1" y="131.6">EXT_LFP</text>
<text x="289.1" y="126.5">AUX_IN</text>
<text x="335.5" y="129.1">AUX_OUT</text>
<text x="348.2" y="127.8">13</text>
<text x="42.7" y="134.9" transform="rotate(-90 42.7 134.9)">???</text>
<text x="75.7" y="132.9">EXT_LFN</text>
<text x="89.7" y="137.5" transform="rotate(-90 89.7 137.5)">4</text>
<text x="91" y="133.9" transform="rotate(-90 91 133.9)">REG_CAP1</text>
<text x="101.1" y="133.9" transform="rotate(-90 101.1 133.9)">REG_CAP2</text>
<text x="111.3" y="133.9" transform="rotate(-90 111.3 133.9)">TEST_OUTA</text>
<text x="121.5" y="133.9" transform="rotate(-90 121.5 133.9)">GND_VCO</text>
<text x="121.8" y="132.9">PLL_LOCK</text>
<text x="256" y="136.1" transform="rotate(-90 256 136.1)">???</text>
<text x="284.1" y="132.8">41</text>
<text x="289.1" y="134.2">EXT_LFN</text>
<text x="304.3" y="135.1" transform="rotate(-90 304.3 135.1)">REG_CAP1</text>
<text x="314.5" y="135.1" transform="rotate(-90 314.5 135.1)">REG_CAP2</text>
<text x="324.7" y="135.1" transform="rotate(-90 324.7 135.1)">TEST_OUTA</text>
<text x="334.8" y="135.1" transform="rotate(-90 334.8 135.1)">GND_VCO</text>
<text x="335.1" y="134.2">PLL_LOCK</text>
<text x="348.2" y="132.8">37</text>
<text x="99.8" y="138.8" transform="rotate(-90 99.8 138.8)">38</text>
<text x="110" y="138.8" transform="rotate(-90 110 138.8)">30</text>
<text x="120.1" y="138.8" transform="rotate(-90 120.1 138.8)">36</text>
<text x="303" y="138.7" transform="rotate(-90 303 138.7)">4</text>
<text x="313.2" y="140" transform="rotate(-90 313.2 140)">38</text>
<text x="323.3" y="140" transform="rotate(-90 323.3 140)">30</text>
<text x="333.5" y="140" transform="rotate(-90 333.5 140)">36</text>
<text x="37.1" y="145.3" transform="rotate(-90 37.1 145.3)">???</text>
<text x="250.4" y="146.6" transform="rotate(-90 250.4 146.6)">???</text>
<text x="89.7" y="155.2" transform="rotate(-90 89.7 155.2)">10uF</text>
<text x="99.8" y="155.2" transform="rotate(-90 99.8 155.2)">10uF</text>
<text x="204" y="154.7" transform="rotate(-90 204 154.7)">1uF</text>
<text x="112.4" y="156.7" transform="rotate(-90 112.4 156.7)">1k</text>
<text x="170.2" y="158.7" transform="rotate(-90 170.2 158.7)">CLK3_VDD1</text>
<text x="172.7" y="158.7" transform="rotate(-90 172.7 158.7)">CLK3_VDD2</text>
<text x="175.3" y="158.7" transform="rotate(-90 175.3 158.7)">CLK3_VDD3</text>
<text x="177.8" y="158.7" transform="rotate(-90 177.8 158.7)">CLK3_VDD4</text>
<text x="180.3" y="158.7" transform="rotate(-90 180.3 158.7)">CLK3_VDD5</text>
<text x="182.9" y="158.7" transform="rotate(-90 182.9 158.7)">CLK3_VDD6</text>
<text x="185.4" y="158.7" transform="rotate(-90 185.4 158.7)">CLK3_VDD7</text>
<text x="190.5" y="158.3" transform="rotate(-90 190.5 158.3)">CLK3_VCC_AUXIN</text>
<text x="193" y="158.1" transform="rotate(-90 193 158.1)">CLK3_VCC_AUXOUT</text>
<text x="198.1" y="158.5" transform="rotate(-90 198.1 158.5)">CLK3_VCC_IN_PRI</text>
<text x="200.7" y="158.7" transform="rotate(-90 200.7 158.7)">CLK3_VCC_IN_SEC</text>
<text x="210.8" y="157.1" transform="rotate(-90 210.8 157.1)">CLK3_VCC_VCO</text>
<text x="213.4" y="157.1" transform="rotate(-90 213.4 157.1)">CLK3_VCC_VCO</text>
<text x="218.4" y="158.6" transform="rotate(-90 218.4 158.6)">CLK3_VCC1_PLL</text>
<text x="221" y="157.9" transform="rotate(-90 221 157.9)">CLK3_VCC2_PLL0</text>
<text x="223.5" y="157.9" transform="rotate(-90 223.5 157.9)">CLK3_VCC2_PLL1</text>
<text x="303" y="156.5" transform="rotate(-90 303 156.5)">10uF</text>
<text x="313.2" y="156.5" transform="rotate(-90 313.2 156.5)">10uF</text>
<text x="325.7" y="158" transform="rotate(-90 325.7 158)">1k</text>
<text x="168.4" y="169.9" transform="rotate(-90 168.4 169.9)">8</text>
<text x="170.9" y="169.9" transform="rotate(-90 170.9 169.9)">11</text>
<text x="173.5" y="169.9" transform="rotate(-90 173.5 169.9)">18</text>
<text x="176" y="169.9" transform="rotate(-90 176 169.9)">21</text>
<text x="178.6" y="169.9" transform="rotate(-90 178.6 169.9)">26</text>
<text x="181.1" y="169.9" transform="rotate(-90 181.1 169.9)">29</text>
<text x="183.6" y="169.9" transform="rotate(-90 183.6 169.9)">32</text>
<text x="188.7" y="169.9" transform="rotate(-90 188.7 169.9)">44</text>
<text x="191.3" y="169.9" transform="rotate(-90 191.3 169.9)">15</text>
<text x="196.3" y="169.9" transform="rotate(-90 196.3 169.9)">47</text>
<text x="198.9" y="169.9" transform="rotate(-90 198.9 169.9)">1</text>
<text x="204" y="169.9" transform="rotate(-90 204 169.9)">48 CX119</text>
<text x="209" y="169.9" transform="rotate(-90 209 169.9)">34</text>
<text x="211.6" y="169.9" transform="rotate(-90 211.6 169.9)">35</text>
<text x="216.7" y="169.9" transform="rotate(-90 216.7 169.9)">5</text>
<text x="219.2" y="169.9" transform="rotate(-90 219.2 169.9)">39</text>
<text x="221.7" y="169.9" transform="rotate(-90 221.7 169.9)">42</text>
<text x="169.7" y="176.8" transform="rotate(-90 169.7 176.8)">VDD</text>
<text x="172.3" y="176.8" transform="rotate(-90 172.3 176.8)">VDD</text>
<text x="174.8" y="176.8" transform="rotate(-90 174.8 176.8)">VDD</text>
<text x="177.3" y="176.8" transform="rotate(-90 177.3 176.8)">VDD</text>
<text x="179.9" y="176.8" transform="rotate(-90 179.9 176.8)">VDD</text>
<text x="182.4" y="176.8" transform="rotate(-90 182.4 176.8)">VDD</text>
<text x="185" y="176.8" transform="rotate(-90 185 176.8)">VDD</text>
<text x="205.3" y="176.6" transform="rotate(-90 205.3 176.6)">VBB</text>
<text x="190" y="184.9" transform="rotate(-90 190 184.9)">VCC_AUXIN</text>
<text x="197.7" y="185.4" transform="rotate(-90 197.7 185.4)">VCC_IN_PRI</text>
<text x="200.2" y="185.8" transform="rotate(-90 200.2 185.8)">VCC_IN_SEC</text>
<text x="210.4" y="183.8" transform="rotate(-90 210.4 183.8)">VCC_VCO0</text>
<text x="212.9" y="183.8" transform="rotate(-90 212.9 183.8)">VCC_VCO1</text>
<text x="218" y="182.9" transform="rotate(-90 218 182.9)">VCC1_PLL</text>
<text x="220.5" y="184.2" transform="rotate(-90 220.5 184.2)">VCC2_PLL0</text>
<text x="223.1" y="184.2" transform="rotate(-90 223.1 184.2)">VCC2_PLL1</text>
<text x="141.1" y="186.7">RF_CLK+3</text>
<text x="141.9" y="189.2">RF_CLK-3</text>
<text x="162.2" y="186.2">45</text>
<text x="162.2" y="188.7">46</text>
<text x="163.5" y="191.3">3</text>
<text x="167.1" y="187.5">PRI_REF+</text>
<text x="167.1" y="190">PRI_REF-</text>
<text x="192.6" y="187" transform="rotate(-90 192.6 187)">VCC_AUXOUT</text>
<text x="219.5" y="190">U0N</text>
<text x="219.8" y="187.5">U0P</text>
<text x="226.3" y="186.2">27</text>
<text x="226.3" y="188.7">28</text>
<text x="239" y="186.7">REMOTE_CLK+9</text>
<text x="239" y="189.2">REMOTE_CLK-9</text>
<text x="163.5" y="193.8">2</text>
<text x="167.1" y="195.1">SEC_REF-</text>
<text x="167.1" y="192.6">SEC_REF+</text>
<text x="219.5" y="197.7">U1N</text>
<text x="219.8" y="195.1">U1P</text>
<text x="226.3" y="193.8">19</text>
<text x="226.3" y="196.3">20</text>
<text x="239" y="194.3">REMOTE_CLK+10</text>
<text x="239" y="196.8">REMOTE_CLK-10</text>
<text x="83.6" y="201.9">STN3</text>
<text x="137.8" y="201.9">SPI_CS_CLK3</text>
<text x="141.9" y="199.4">SPI_SCLK</text>
<text x="162.2" y="204">22</text>
<text x="162.2" y="198.9">24</text>
<text x="162.2" y="201.4">25</text>
<text x="167.1" y="200.2">SPI_CLK</text>
<text x="167.1" y="202.7">SPI_LE</text>
<text x="190.7" y="203.5">CDCE62005</text>
<text x="195.4" y="199.4">U4</text>
<text x="219.8" y="202.7">U2P</text>
<text x="226.3" y="201.4">16</text>
<text x="226.3" y="204">17</text>
<text x="239" y="201.9">REMOTE_CLK+11</text>
<text x="78.3" y="209.9">CDCE_STENCIL</text>
<text x="83.1" y="205.2">1</text>
<text x="88.3" y="205.2">2</text>
<text x="162.2" y="209">12</text>
<text x="162.2" y="206.5">23</text>
<text x="167.1" y="205.3">SPI_MISO</text>
<text x="167.1" y="207.8">SPI_MOSI</text>
<text x="219.5" y="205.3">U2N</text>
<text x="226.3" y="209">9</text>
<text x="239" y="204.5">REMOTE_CLK-11</text>
<text x="239" y="209.5">REMOTE_CLK+12</text>
<text x="162.2" y="211.6">31</text>
<text x="162.2" y="214.1">33</text>
<text x="167.1" y="210.4">PWR_DWN</text>
<text x="167.1" y="212.9">REF_SEL</text>
<text x="167.1" y="215.4">TEST_MODE</text>
<text x="219.5" y="212.9">U3N</text>
<text x="219.8" y="210.4">U3P</text>
<text x="226.3" y="211.6">10</text>
<text x="239" y="212.1">REMOTE_CLK-12</text>
<text x="129.3" y="219.7" transform="rotate(-90 129.3 219.7)">???</text>
<text x="139.6" y="217.2">CLK3_SYNC</text>
<text x="162.2" y="216.7">14</text>
<text x="167.1" y="218">SYNC</text>
<text x="219.5" y="220.5">U4N</text>
<text x="219.8" y="218">U4P</text>
<text x="226.3" y="216.7">6</text>
<text x="226.3" y="219.2">7</text>
<text x="239" y="217.2">OUT_CLK+</text>
<text x="239" y="219.7">OUT_CLK-</text>
<text x="162.2" y="224.3">43</text>
<text x="167.1" y="225.6">AUX_IN</text>
<text x="226.3" y="226.8">13</text>
<text x="162.2" y="229.4">40</text>
<text x="162.2" y="231.9">41</text>
<text x="167.1" y="230.7">EXT_LFP</text>
<text x="167.1" y="233.2">EXT_LFN</text>
<text x="213.2" y="233.2">PLL_LOCK</text>
<text x="213.6" y="228.1">AUX_OUT</text>
<text x="226.3" y="231.9">37</text>
<text x="233.8" y="228.6">CLK3_LOCK</text>
<text x="281.9" y="229.9">TITLE:</text>
<text x="134.1" y="235.2" transform="rotate(-90 134.1 235.2)">???</text>
<text x="181.1" y="237.8" transform="rotate(-90 181.1 237.8)">4</text>
<text x="182.4" y="234.2" transform="rotate(-90 182.4 234.2)">REG_CAP1</text>
<text x="191.3" y="239.1" transform="rotate(-90 191.3 239.1)">38</text>
<text x="192.6" y="234.2" transform="rotate(-90 192.6 234.2)">REG_CAP2</text>
<text x="201.4" y="239.1" transform="rotate(-90 201.4 239.1)">30</text>
<text x="202.7" y="234.2" transform="rotate(-90 202.7 234.2)">TEST_OUTA</text>
<text x="211.6" y="239.1" transform="rotate(-90 211.6 239.1)">36</text>
<text x="212.9" y="234.2" transform="rotate(-90 212.9 234.2)">GND_VCO</text>
<text x="128.5" y="245.6" transform="rotate(-90 128.5 245.6)">???</text>
<text x="312.4" y="240">Design:</text>
<text x="349.2" y="240">Page Description:</text>
<text x="395" y="240">REV:</text>
<text x="181.1" y="255.5" transform="rotate(-90 181.1 255.5)">10uF</text>
<text x="191.3" y="255.5" transform="rotate(-90 191.3 255.5)">10uF</text>
<text x="203.8" y="257" transform="rotate(-90 203.8 257)">1k</text>
<text x="279.4" y="262.9">DATED:</text>
<text x="365.8" y="262.9">SHEET:</text>
<text x="375.9" y="262.9">3 OF 11</text>
</g>
</svg>
